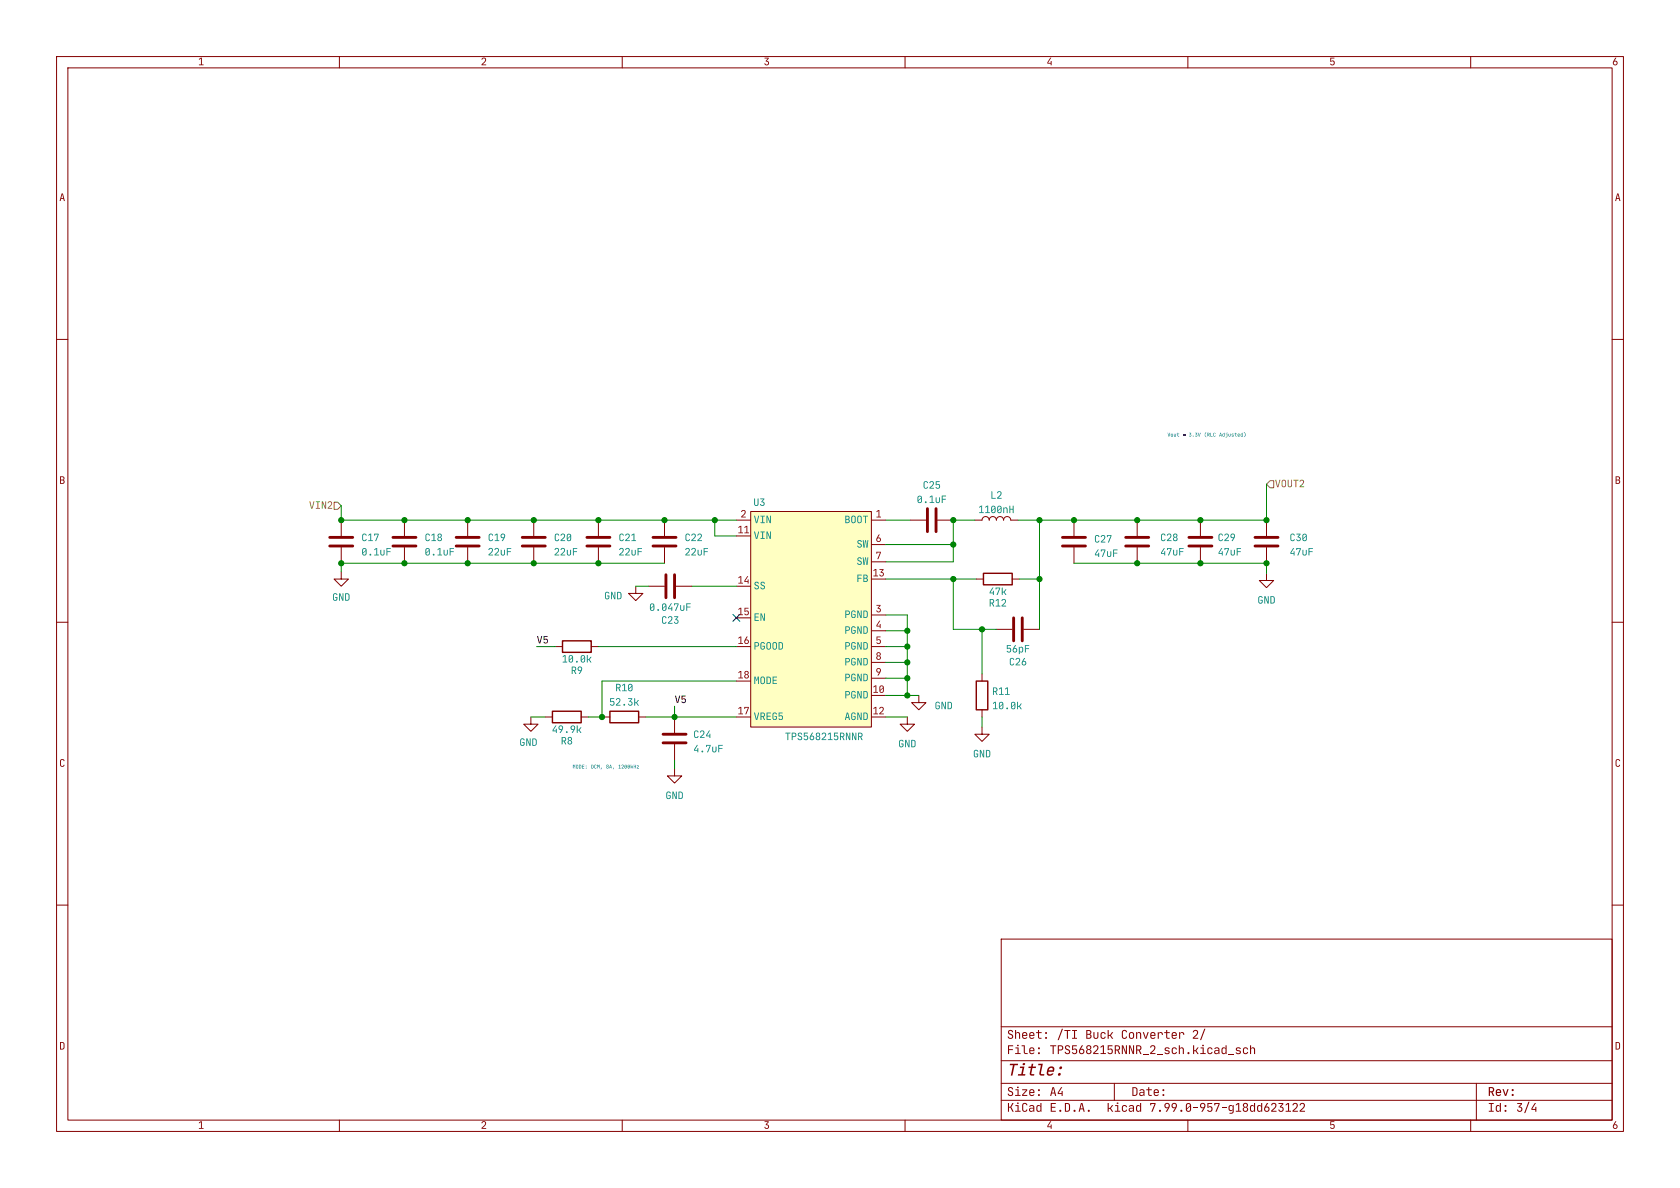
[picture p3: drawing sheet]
<svg xmlns="http://www.w3.org/2000/svg" width="297mm" height="210mm" viewBox="0 0 297 210" stroke-linecap="round" stroke-linejoin="round" font-family="sans-serif">
<path d="M10 10h277v190h-277zM12 12h273v186h-273zM60 10v2M110 10v2M160 10v2M210 10v2M260 10v2M177 166h108v32h-108z" fill="none" stroke="#840000" stroke-width=".18"/>
<g fill="#840000">
<path d="M35.2 10.4l.5-.2v1.2h.3v.1h-.8v-.1h.3v-1l-.3 .2z"/>
<path d="M85.2 10.3l.4-.1 .3 .2v.4l-.6 .6h.7v.1h-.9v-.1l.5-.5 .2-.3-.2-.3-.5 .3z"/>
<path d="M135.2 10.2h.7v.2l-.4 .3 .3 .1 .1 .2v.3l-.2 .2h-.4l-.2-.3 .4 .2 .2-.1 .1-.3-.4-.1v-.2l.4-.4h-.6z"/>
<path d="M185.7 10.2h.2l-.6 .9h.4v-.3h.2v.7h-.2v-.2h-.5v-.3z"/>
<path d="M235.2 10.2h.7v.1h-.6v.5l.4-.1 .2 .2v.4l-.2 .2h-.3l-.2-.2h.1l.3 .1 .2-.2-.1-.3h-.5z"/>
<path d="M285.6 10.2h.2l-.4 .6h.4l.2 .4-.2 .3-.3 .1-.3-.2-.1-.3 .5 .3 .2-.2-.1-.3h-.2l-.2 .2h-.2z"/>
</g>
<path d="M60 198v2M110 198v2M160 198v2M210 198v2M260 198v2" fill="none" stroke="#840000" stroke-width=".18"/>
<g fill="#840000">
<path d="M35.2 198.4l.5-.2v1.2h.3v.1h-.8v-.1h.3v-1l-.3 .2z"/>
<path d="M85.2 198.3l.4-.1 .3 .2v.4l-.6 .6h.7v.1h-.9v-.1l.5-.5 .2-.3-.2-.3-.5 .3z"/>
<path d="M135.2 198.2h.7v.2l-.4 .4h.3l.1 .2v.3l-.2 .2h-.4l-.2-.3 .4 .2 .2-.1 .1-.3-.4-.1v-.2l.4-.4-.6 .1z"/>
<path d="M185.7 198.2h.2l-.6 .9h.4v-.3h.2v.7h-.2v-.2h-.5v-.3z"/>
<path d="M235.2 198.2h.7v.2h-.6v.4l.4-.1 .2 .2v.4l-.2 .2h-.3l-.2-.2h.1l.3 .1 .2-.2-.1-.3h-.5z"/>
<path d="M285.6 198.2h.2l-.4 .6h.4l.2 .4-.2 .3-.3 .1-.3-.1-.1-.3 .5 .2 .2-.2-.1-.2-.2-.1-.2 .3-.2-.1z"/>
</g>
<path d="M10 60h2M10 110h2M10 160h2" fill="none" stroke="#840000" stroke-width=".18"/>
<g fill="#840000">
<path d="M10.9 34.2h.2l.4 1.3h-.2l-.1-.3h-.4l-.1 .3h-.2l.2-.5h.5l-.2-.7-.2 .7h-.1z"/>
<path d="M10.6 84.2h.6l.2 .2v.3l-.2 .1 .2 .2v.2l-.2 .3h-.6v-.6h.2v.5h.3l.2-.2-.2-.3h-.5v-.6h.2v.5h.3l.1-.2-.1-.2-.5-.1z"/>
<path d="M10.6 184.2h.5l.3 .2v.8l-.2 .3h-.6v-1.2h.2v1.1h.3l.1-.3v-.7l-.6-.1z"/>
</g>
<path d="M285 60h2M285 110h2M285 160h2" fill="none" stroke="#840000" stroke-width=".18"/>
<g fill="#840000">
<path d="M285.9 34.2h.2l.4 1.3h-.2l-.1-.3h-.4l-.1 .3h-.2l.2-.5h.5l-.2-.7-.2 .7h-.1z"/>
<path d="M285.6 84.2h.6l.2 .2v.3l-.2 .1 .2 .3-.2 .4h-.6v-.6h.2v.5h.3l.2-.2-.2-.3h-.5v-.6h.2v.5h.3l.1-.2-.1-.2-.5-.1z"/>
<path d="M285.6 184.2h.5l.3 .2v.8l-.2 .3h-.6v-1.2h.2v1.1h.3l.1-.2v-.7l-.6-.2z"/>
<path d="M200.2 192.2h.6l.3 .3v.9l-.3 .3h-.6v-1.3h.2v1.2l.4-.1 .1-.2v-.8l-.7-.1z"/>
<path d="M201.5 192.7l.4-.2 .4 .2v1h-.1v-.2l-.3 .2-.4-.1-.1-.2 .4 .2 .3-.3v-.1h-.3l-.4 .2 .2-.3 .5-.1-.1-.3-.6 .1z"/>
<path d="M203 192.2h.2v.4h.4v.1h-.4v.8l.4 .1v.1l-.5-.1-.1-.9h-.4v-.1h.4z"/>
<path d="M204.1 192.7l.4-.2 .3 .2 .1 .5h-.8l.2 .4 .6-.1-.2 .2h-.4l-.3-.1-.1-.6h.8l-.1-.2-.2-.1-.2 .1-.1 .2h-.2z"/>
<circle cx="205.7" cy="193.6" r=".18"/>
<circle cx="205.7" cy="192.7" r=".18"/>
</g>
<path d="M177 194.5h108" fill="none" stroke="#840000" stroke-width=".18"/>
<g fill="#840000">
<path d="M185.8 195h.9v.2h-.8v.5h.7v.1h-.7v.6h.8v.1h-.9z"/>
<path d="M188.3 195h.6l.2 .3 .1 .9-.3 .3h-.6v-1.3h.1v1.2l.4-.1 .2-.2-.1-.8-.6-.1z"/>
<path d="M191.1 195h.3l.4 1.5h-.2l-.1-.4h-.5l-.1 .4h-.2l.1-.6h.6l-.2-.8-.2 .8h-.2z"/>
<path d="M195.8 195h.2v.8h.2l.4-.4h.2l-.4 .5 .4 .6h-.2l-.4-.5h-.2v.5h-.2z"/>
<path d="M201 195.4l.3-.1 .3 .3v-.6h.1v1.5h-.1v-.2l-.3 .2-.4-.1-.1-.3h.2l.1 .2 .2 .1 .2-.1 .1-.2-.1-.5-.2-.1-.3 .1v.5h-.2z"/>
<path d="M203.3 195h1l-.5 1.5h-.3l.6-1.3h-.6v.2h-.2z"/>
<path d="M206 195.1l.5-.1 .3 .3-.1 .4-.4 .8h-.2l.4-.7-.4 .1-.3-.5h.2l.1 .3 .3 .1 .2-.2v-.2l-.3-.3-.3 .3h-.2z"/>
<path d="M207.2 195.1l.5-.1 .4 .3-.1 .4-.4 .8h-.3l.5-.7-.5 .1-.2-.5h.2l.1 .3 .2 .1 .2-.2 .1-.3-.4-.2-.2 .3h-.2z"/>
<path d="M209.8 195.1l.4-.1 .3 .3 .1 .9-.3 .3h-.4l-.2-.2-.1-.2h.2l.1 .2 .3 .1 .2-.3v-.5l-.6 .5h-.2v-.1h.2l.6-.6-.2-.2h-.3l-.1 .8h-.2z"/>
<path d="M210.9 195.7h.9v.2h-.9z"/>
<path d="M212.3 195.1l.5-.1 .3 .3v.4l-.5 .8h-.2l.4-.7-.4 .1-.3-.5h.2l.1 .3 .3 .1 .2-.2v-.3l-.3-.2-.3 .3h-.2z"/>
<path d="M213.5 195h.8v.2h-.7v.5l.4-.2 .3 .3v.5l-.2 .2h-.4l-.3-.2v-.1h.2l.4 .2 .2-.3-.2-.4-.6 .1z"/>
<path d="M214.7 195h.9l-.5 1.5h-.2l.5-1.3h-.5v.2h-.2z"/>
<path d="M216 195.7h.8v.2h-.8z"/>
<path d="M217.3 195.4l.4-.1 .2 .3v-.2h.2v1.1l-.2 .3-.5 .1v-.2l.5-.1v-.4l-.2 .2h-.2l-.3-.4 .5 .2 .2-.1v-.3l-.1-.2-.2-.1-.2 .2v.3h-.2z"/>
<path d="M218.5 195.2l.3-.2h.3v1.4h.3v.1h-.9v-.1h.4v-1.2l-.4 .2z"/>
<path d="M219.8 195.1l.5-.1 .3 .2v.3l-.2 .2 .2 .2 .1 .3-.3 .3h-.4l-.3-.2v-.2h.2l.1 .2 .2 .1 .3-.3-.1-.2-.2-.1-.2 .1-.1 .2h-.2l.3-.4-.3-.3h.2l.2 .3 .3-.3v-.2l-.2-.1-.2 .1-.1 .2h-.2z"/>
<path d="M221.1 195.4l.4-.1 .2 .3v-.6h.2v1.5h-.2v-.2l-.3 .2-.3-.1-.1-.3h.2v.2l.2 .1 .3-.3v-.5l-.3-.1-.2 .1v.5h-.2z"/>
<path d="M222.4 195.4l.3-.1 .3 .3v-.6h.1v1.5h-.1v-.2l-.3 .2-.4-.1-.1-.3h.2l.1 .2 .2 .1 .3-.3-.1-.5-.2-.1-.3 .1v.5h-.2z"/>
<path d="M224 195h.2l-.5 .7 .5-.1 .2 .5-.1 .3-.4 .2-.3-.2-.1-.3h.2l.1 .2 .2 .1 .2-.2v-.4h-.3l-.2 .3h-.2z"/>
<path d="M224.8 195.1l.5-.1 .3 .2v.5l-.7 .7h.8v.1h-1v-.2l.6-.5 .2-.4-.1-.2-.2-.1-.2 .1-.1 .2h-.2z"/>
<path d="M226 195h.9v.2l-.5 .4 .4 .1 .1 .2v.4l-.2 .2h-.5l-.2-.4h.2l.2 .3 .3-.1v-.4l-.4-.1v-.2l.4-.5-.7 .1z"/>
<path d="M227.3 195.2l.4-.2h.2v1.4h.3v.1h-.9v-.1h.4v-1.2l-.4 .2z"/>
<path d="M228.6 195.1l.4-.1 .4 .2v.5l-.7 .7h.8v.1h-1v-.2l.6-.5 .1-.4v-.2l-.2-.1-.2 .1-.1 .2h-.2z"/>
<path d="M229.9 195.1l.4-.1 .3 .2v.5l-.6 .7h.7v.1h-.9v-.2l.5-.5 .2-.4-.1-.2-.1-.1-.3 .1-.1 .2h-.1z"/>
<circle cx="187.5" cy="196.4" r=".19"/>
<circle cx="190" cy="196.4" r=".19"/>
<circle cx="192.5" cy="196.4" r=".19"/>
<circle cx="197.6" cy="195" r=".15"/>
<circle cx="205.1" cy="196.4" r=".19"/>
<circle cx="208.9" cy="196.4" r=".19"/>
</g>
<path d="M177 191.5h108" fill="none" stroke="#840000" stroke-width=".18"/>
<g fill="#840000">
<path d="M263.2 192.2h.6l.3 .2v.4l-.2 .3 .3 .6h-.3l-.3-.6h-.2v.6h-.2v-1.3h.2v.5h.4l.1-.2-.1-.3h-.6z"/>
<path d="M186.1 192.2h.2l.4 1.5h-.2l-.1-.4h-.4l-.2 .4h-.2l.2-.6h.6l-.2-.8-.2 .8h-.2z"/>
<path d="M187.6 192.2h.2l-.6 1h.5v-.3h.2v.8h-.2v-.3h-.7v-.3z"/>
<path d="M263.2 195h.9v.2h-.4v1.2h.4v.1h-.9v-.1h.3v-1.2h-.3z"/>
<path d="M264.6 195.4l.3-.1 .3 .3v-.6h.1v1.5h-.1v-.2l-.3 .2-.4-.1-.1-.3h.2l.3 .3 .3-.3-.1-.4-.2-.2-.3 .1v.5h-.2z"/>
<path d="M268.2 195h.9v.2l-.5 .4 .4 .1 .1 .2v.4l-.2 .2h-.5l-.2-.4h.2l.2 .3 .3-.1v-.4l-.4-.1v-.2l.4-.5-.7 .1z"/>
<path d="M270.2 194.8h.2l-.7 2h-.2z"/>
<path d="M271.3 195h.2l-.6 1h.5v-.3h.2v.8h-.2v-.3h-.7v-.3z"/>
<circle cx="179.9" cy="192.2" r=".15"/>
<circle cx="183.7" cy="193.6" r=".18"/>
<circle cx="183.7" cy="192.7" r=".18"/>
<circle cx="266.2" cy="196.4" r=".18"/>
<circle cx="266.2" cy="195.5" r=".18"/>
</g>
<path d="M177 187.5h108" fill="none" stroke="#840000" stroke-width=".18"/>
<g fill="#840000">
<path d="M178.6 188h1.4l-.1 .3h-.5l-.4 1.8h-.3l.4-1.8h-.6z"/>
<path d="M180.3 188.5h.8l-.3 1.4h.5l-.1 .2h-1.3l.1-.2h.5l.3-1.1h-.5z"/>
<path d="M181.9 188.5h.4l.1-.5h.3l-.1 .5h.6l-.1 .3h-.6l-.2 1 .6 .1-.1 .2h-.5l-.2-.1 .1-1.2h-.4z"/>
<path d="M183.6 188h.8l-.4 1.7 .1 .2h.5v.2h-.6l-.2-.2 .2-1.6h-.5z"/>
<path d="M185.4 188.7l.6-.2 .4 .3-.1 .7h-.9l-.1 .3 .2 .1 .8-.1-.5 .3h-.4l-.3-.2v-.7h1v-.3l-.3-.1-.3 .1-.1 .3h-.3z"/>
<path d="M178.2 184.8h.9v.2h-.7v.5h.7v.1h-.7v.7h-.2z"/>
<path d="M179.5 185.2h.6v1h.3v.1h-.9v-.1h.4v-.9h-.4z"/>
<path d="M180.6 184.8h.6v1.2l.5 .2v.1l-.6-.1-.1-1.2h-.4z"/>
<path d="M182.1 185.3l.4-.2 .3 .2 .1 .5h-.8l.2 .4 .6-.1-.2 .2h-.4l-.3-.1-.1-.6h.8l-.1-.2-.2-.1-.2 .1-.1 .2h-.2z"/>
<path d="M219.9 185.3l.4-.2 .3 .2 .1 .2-.5-.2-.3 .2 .1 .6 .3 .1 .2-.2h.2l-.3 .3h-.3l-.3-.2-.1-.5z"/>
<path d="M221 184.8h.2v.6l.3-.3 .3 .2 .1 1h-.2v-.8l-.3-.2-.2 .2v.8h-.2z"/>
<circle cx="181" cy="188.1" r=".21"/>
<circle cx="187.3" cy="189.9" r=".25"/>
<circle cx="187.5" cy="188.7" r=".25"/>
<circle cx="183.7" cy="186.2" r=".18"/>
<circle cx="183.7" cy="185.3" r=".18"/>
</g>
<path d="M177 181.5h108" fill="none" stroke="#840000" stroke-width=".18"/>
<g fill="#840000">
<path d="M187.7 181.9h.2l-.7 2h-.2z"/>
<path d="M188.2 182.1h1v.2h-.4v1.3h-.2v-1.3h-.4z"/>
<path d="M189.5 182.1h.9v.2h-.3v1.2h.3v.1h-.9v-.1h.4v-1.2h-.4z"/>
<path d="M192 182.1h.7l.2 .2v.3l-.2 .2 .2 .2 .1 .3-.3 .3h-.7v-.7h.2v.6l.4-.1 .2-.2-.2-.3h-.6v-.6h.2v.5l.4-.1 .1-.2-.1-.2h-.6z"/>
<path d="M193.3 182.5h.2v.8l.2 .2 .3-.2v-.8h.2v.8l-.2 .3h-.4l-.2-.1z"/>
<path d="M194.7 182.6l.4-.2 .3 .2 .1 .2-.5-.2-.3 .2 .2 .6 .2 .1 .2-.2h.2l-.2 .3h-.4l-.3-.1v-.6z"/>
<path d="M195.8 182.1h.2v.8h.2l.4-.4h.2l-.4 .5 .4 .6h-.2l-.4-.5h-.2v.5h-.2z"/>
<path d="M207.2 182.6l.4-.2 .4 .2 .1 .5h-.8l.2 .4 .5-.1-.1 .2h-.4l-.3-.1-.1-.6h.8l-.1-.2-.2-.1-.2 .1-.1 .2h-.2z"/>
<path d="M208.5 182.5h.1l.1 .2 .1-.2h.3l.3 .3v.1h-.2l-.2-.3-.3 .1-.1 .9h-.1z"/>
<path d="M212.9 181.9h.2l-.8 2h-.2z"/>
<circle cx="184.9" cy="183.5" r=".18"/>
<circle cx="184.9" cy="182.6" r=".18"/>
</g>
<path d="M82.7 91.9v2.8M82.7 96.8v2.8M197 191.5v3M261 191.5v6.5" fill="none" stroke="#840000" stroke-width=".18"/>
<path d="M80.6 96.5h4.1M80.6 95h4.1" fill="none" stroke="#840000" stroke-width=".51"/>
<g fill="#008484">
<path d="M86.5 97l.3-.1 .3 .1v.5l-.6 .5h.7v.2h-.8v-.2l.4-.4 .2-.3-.2-.3-.5 .2z"/>
<path d="M87.5 97l.4-.1 .3 .1-.1 .5-.5 .5h.6v.2h-.8v-.2l.5-.4 .1-.3-.2-.3-.4 .2z"/>
<path d="M88.5 97.2h.2v.7l.2 .2 .2-.2v-.7h.2v.7l-.2 .3h-.3l-.2-.1z"/>
<path d="M89.6 96.9h.8v.1h-.6v.5h.5v.1h-.5v.6h-.2z"/>
</g>
<path d="M164 89.9v4.1M165.5 89.9v4.1" fill="none" stroke="#840000" stroke-width=".51"/>
<path d="M160.9 91.9h2.8M165.7 91.9h2.8" fill="none" stroke="#840000" stroke-width=".18"/>
<g fill="#008484">
<path d="M164.4 87.8l.5-.2v1.2h.3v.1h-.9v-.1h.4v-1l-.3 .2z"/>
<path d="M166.5 87.6h.8v.2h-.7v.4h.6v.1h-.6v.6h-.1z"/>
</g>
<path d="M199 96.5h4.1M199 95h4.1" fill="none" stroke="#840000" stroke-width=".51"/>
<path d="M201 91.9v2.8M201 96.8v2.8" fill="none" stroke="#840000" stroke-width=".18"/>
<g fill="#008484">
<path d="M205.8 96.9h.1l-.5 .9h.4v-.3h.2v.7h-.2v-.3h-.5v-.2z"/>
<path d="M206.3 96.9h.8l-.4 1.3h-.2l.5-1.2h-.5v.2h-.2z"/>
<path d="M207.4 97.2h.2v.7l.2 .2 .2-.2v-.7h.1v.7l-.1 .3h-.3l-.2-.1z"/>
<path d="M208.5 96.9h.7v.1h-.6v.5h.6v.1h-.6v.6h-.1z"/>
</g>
<path d="M189.9 91.9v2.8M189.9 96.8v2.8M160.4 126.7v1.3h1.3l-1.3 1.3-1.3-1.3h1.3M162.4 122.9v1.3h1.3l-1.3 1.3-1.2-1.3h1.2M173.6 128.5v1.3h1.3l-1.3 1.3-1.3-1.3h1.3" fill="none" stroke="#840000" stroke-width=".18"/>
<path d="M187.8 96.5h4.1M187.8 95h4.1" fill="none" stroke="#840000" stroke-width=".51"/>
<g fill="#008484">
<path d="M194.1 97.1h.2l-.6 .9h.5v-.3h.1v.7h-.1v-.2h-.6v-.3z"/>
<path d="M194.6 97.1h.8l-.4 1.3h-.2l.5-1.1h-.5v.2h-.2z"/>
<path d="M195.7 97.5h.2v.7l.2 .1 .2-.1v-.7h.2v.7l-.2 .2-.3 .1-.2-.2z"/>
<path d="M196.8 97.1h.8v.2h-.7v.4h.6v.2h-.6v.5h-.1z"/>
</g>
<path d="M173.9 101.3h5v2.1h-5z" fill="none" stroke="#840000" stroke-width=".25"/>
<path d="M172.6 102.4h1.3M178.9 102.4h1.3" fill="none" stroke="#840000" stroke-width=".18"/>
<g fill="#008484">
<path d="M175 105.9h.5l.2 .2v.3l-.2 .3 .3 .5h-.2l-.3-.5h-.2v.5h-.1v-1.2h.1v.5h.4l.1-.2-.1-.2-.5-.1z"/>
<path d="M176 106.1l.5-.2v1.2h.3v.1h-.8v-.1h.4v-1.1l-.4 .3z"/>
<path d="M177.2 106l.3-.1 .3 .1v.5l-.6 .6h.7v.1h-.8v-.2l.5-.4 .1-.3-.2-.3-.4 .2z"/>
<path d="M175.5 103.9h.1l-.5 .9h.4v-.4h.2v.8h-.2v-.3h-.5v-.2z"/>
<path d="M176 103.9h.8l-.4 1.3h-.2l.5-1.2h-.5v.2h-.2z"/>
<path d="M177.1 103.9h.2v.7h.2l.3-.4h.1l-.3 .5 .3 .5h-.1l-.3-.5h-.2v.5h-.2z"/>
</g>
<path d="M179.2 109.2v4.1M180.7 109.2v4.1" fill="none" stroke="#840000" stroke-width=".51"/>
<path d="M176.1 111.3h2.8M181 111.3h2.8" fill="none" stroke="#840000" stroke-width=".18"/>
<g fill="#008484">
<path d="M178 114h.7v.2h-.5v.4l.3-.1 .2 .2v.4l-.1 .2h-.4l-.2-.2h.1l.3 .1 .2-.2-.1-.3h-.5z"/>
<path d="M179.4 114h.2l-.4 .6h.4l.2 .4-.1 .3-.3 .1-.3-.2-.1-.3 .5 .3 .2-.2-.1-.2-.2-.1-.2 .2h-.2z"/>
<path d="M180.1 114.3h.2v.2l.1-.2h.3l.2 .3-.1 .7h-.3l-.2-.1v.4h-.2v-.6l.5 .2 .1-.5-.1-.2h-.2l-.1 .5h-.2z"/>
<path d="M181.2 114h.8v.2h-.6v.4h.5v.1h-.5v.6h-.2z"/>
</g>
<path d="M172.6 120.4h2v5.1h-2z" fill="none" stroke="#840000" stroke-width=".25"/>
<path d="M173.6 119.1v1.3M173.6 125.5v1.2" fill="none" stroke="#840000" stroke-width=".18"/>
<g fill="#008484">
<path d="M175.5 121.5h.6l.2 .2v.3l-.2 .3 .3 .5h-.2l-.3-.5h-.2v.5h-.2v-1.1h.2v.4h.4l.1-.2-.1-.2h-.6z"/>
<path d="M176.6 121.7l.5-.2v1.2h.3v.1h-.8v-.1h.4v-1l-.4 .2z"/>
<path d="M177.7 121.7l.5-.2v1.2h.3v.1h-.8v-.1h.3v-1l-.3 .2z"/>
<path d="M175.6 124.3l.5-.2v1.1h.3v.2h-.9v-.2h.4v-1l-.3 .2z"/>
<path d="M179.8 124.1h.2v.7h.2l.3-.4h.1l-.3 .5 .4 .5h-.2l-.3-.5h-.2v.5h-.2z"/>
</g>
<path d="M97.7 125.7h5v2.1h-5z" fill="none" stroke="#840000" stroke-width=".25"/>
<path d="M96.4 126.7h1.3M102.7 126.7h1.3" fill="none" stroke="#840000" stroke-width=".18"/>
<g fill="#008484">
<path d="M99.3 130.3h.5l.2 .1 .1 .4-.3 .2 .3 .6h-.2l-.2-.5h-.2v.5h-.2v-1.2h.2v.5h.3l.1-.2-.1-.2-.5-.1z"/>
<path d="M100.5 130.4l.3-.1 .3 .2v.3l-.2 .1 .2 .2v.2l-.2 .3h-.3l-.2-.2-.1-.2h.2l.1 .2 .2 .1 .2-.3-.2-.2-.5 .2 .3-.3-.2-.3h.1l.2 .3 .3-.2-.2-.3-.4 .2z"/>
<path d="M98.2 128.2h.2l-.5 .9h.4v-.3h.1v.8h-.1v-.3h-.6v-.3z"/>
<path d="M98.8 128.3l.5-.1 .2 .3v.4l-.4 .7h-.2l.4-.7-.4 .1-.2-.4 .5 .3 .2-.1v-.2l-.3-.2-.2 .2h-.2z"/>
<path d="M101 128.3l.4-.1 .3 .3-.1 .4-.3 .7h-.2l.4-.7-.4 .1-.2-.4 .4 .3 .2-.1v-.2l-.3-.2-.2 .2h-.1z"/>
<path d="M102 128.2h.1v.8h.2l.3-.4h.2l-.3 .4 .3 .6h-.2l-.3-.5h-.2v.5h-.1z"/>
<circle cx="100.2" cy="129.4" r=".16"/>
</g>
<path d="M99.4 113.3h5.1v2h-5.1z" fill="none" stroke="#840000" stroke-width=".25"/>
<path d="M98.2 114.3h1.2M104.5 114.3h1.3" fill="none" stroke="#840000" stroke-width=".18"/>
<g fill="#008484">
<path d="M101.1 117.8h.5l.2 .2 .1 .4-.3 .2 .3 .5h-.2l-.2-.5h-.3v.5h-.1v-1.1h.1v.5l.4-.1 .1-.2-.1-.2h-.5z"/>
<path d="M102.2 117.9l.4-.1 .3 .3v.4l-.4 .6h-.2l.4-.6-.4 .1-.2-.4 .5 .3 .1-.1 .1-.2-.3-.2-.2 .2h-.2z"/>
<path d="M99.5 116l.5-.2v1.2h.3v.1h-.8v-.1h.3v-1l-.3 .2z"/>
<path d="M103.7 115.8h.2v.7h.2l.3-.4h.2l-.4 .5 .4 .5h-.2l-.3-.4h-.2v.4h-.2z"/>
</g>
<path d="M212.2 91.9v2.8M212.2 96.8v2.8M93.9 126.7v1.3h1.2l-1.2 1.3-1.3-1.3h1.3" fill="none" stroke="#840000" stroke-width=".18"/>
<path d="M210.2 96.5h4M210.2 95h4" fill="none" stroke="#840000" stroke-width=".51"/>
<g fill="#008484">
<path d="M215.9 96.9h.2l-.5 .9h.4v-.3h.2v.7h-.2v-.3h-.6v-.2z"/>
<path d="M216.5 96.9h.8l-.5 1.3h-.2l.5-1.2h-.5v.2h-.1z"/>
<path d="M217.6 97.2h.1v.7l.2 .2 .2-.2v-.7h.2v.7l-.1 .3h-.4l-.2-.1z"/>
<path d="M218.6 96.9h.8v.1h-.6v.5h.6v.1h-.6v.6h-.2z"/>
</g>
<path d="M223.9 91.9v2.8M223.9 96.8v2.8M223.9 101.3v1.3h1.3l-1.3 1.3-1.3-1.3h1.3" fill="none" stroke="#840000" stroke-width=".18"/>
<path d="M221.9 96.5h4M221.9 95h4" fill="none" stroke="#840000" stroke-width=".51"/>
<g fill="#008484">
<path d="M228.6 96.9h.2l-.5 .9h.4v-.3h.2v.7h-.2v-.3h-.6v-.2z"/>
<path d="M229.2 96.9h.8l-.5 1.3h-.2l.5-1.2h-.5v.2h-.1z"/>
<path d="M230.3 97.2h.1v.7l.2 .2 .2-.2v-.7h.2v.7l-.1 .3h-.4l-.2-.1z"/>
<path d="M231.3 96.9h.8v.1h-.6v.5h.6v.1h-.6v.6h-.2z"/>
</g>
<path d="M58.3 96.5h4.1M58.3 95h4.1" fill="none" stroke="#840000" stroke-width=".51"/>
<path d="M60.3 91.9v2.8M60.3 96.8v2.8" fill="none" stroke="#840000" stroke-width=".18"/>
<g fill="#008484">
<path d="M66.2 97.1l.5-.2v1.1h.3v.2h-.8v-.2h.3v-1l-.3 .3z"/>
<path d="M68.3 96.9h.8v.1h-.6v.5h.5v.1h-.5v.6h-.2z"/>
</g>
<path d="M94.4 91.9v2.8M94.4 96.8v2.8M60.3 101.1v1.3h1.3l-1.3 1.2-1.2-1.2h1.2" fill="none" stroke="#840000" stroke-width=".18"/>
<path d="M92.3 96.5h4.1M92.3 95h4.1" fill="none" stroke="#840000" stroke-width=".51"/>
<g fill="#008484">
<path d="M98.1 97l.4-.1 .3 .1v.5l-.6 .5h.6v.2h-.8v-.2l.5-.4 .2-.3-.2-.3-.5 .2z"/>
<path d="M99.2 97l.4-.1 .2 .1v.5l-.5 .5h.6v.2h-.8v-.2l.5-.4 .1-.3-.2-.3-.4 .2z"/>
<path d="M100.2 97.2h.2v.7l.2 .2 .2-.2v-.7h.2v.7l-.2 .3h-.3l-.2-.1z"/>
<path d="M101.3 96.9h.8v.1h-.7v.5h.6v.1h-.6v.6h-.1z"/>
</g>
<path d="M172.3 91.9h1.3a.64 .64 0 0 1 .6-.6 .64 .64 0 0 1 .7 .6 .64 .64 0 0 1 .6-.6 .64 .64 0 0 1 .6 .6 .64 .64 0 0 1 .7-.6 .64 .64 0 0 1 .6 .6 .64 .64 0 0 1 .7-.6 .64 .64 0 0 1 .6 .6h1.3" fill="none" stroke="#840000" stroke-width=".18"/>
<g fill="#008484">
<path d="M175.3 86.8h.1v1.2h.6v.2h-.7z"/>
<path d="M176.4 86.9l.3-.1 .3 .2v.5l-.6 .5h.7v.2h-.8v-.2l.5-.5 .1-.3-.2-.2-.4 .2z"/>
<path d="M173.1 89.6l.5-.2v1.2h.3v.1h-.8v-.1h.4v-1.1l-.4 .3z"/>
<path d="M174.2 89.6l.5-.2v1.2h.3v.1h-.8v-.1h.3v-1.1l-.3 .3z"/>
<path d="M175.3 89.5l.4-.1 .3 .2v.8l-.2 .3h-.3l-.2-.2-.1-.1h.2l.1 .1 .2 .1 .2-.2v-.5l-.5 .5h-.2v-.2h.2l.4-.4-.1-.2h-.2l-.1 .6h-.2z"/>
<path d="M176.4 89.5l.4-.1 .3 .2v.8l-.2 .3h-.4l-.2-.2v-.1h.2v.1l.3 .1 .1-.2v-.5l-.4 .5h-.2v-.2h.2l.4-.4-.1-.2h-.3v.6h-.2z"/>
<path d="M177.4 89.7h.1v.2l.2-.2 .4 .1v.9h-.1v-.7l-.2-.2-.3 .2v.7h-.1z"/>
<path d="M178.4 89.4h.2v.5h.4v-.5h.2v1.3h-.2v-.6h-.4v.6h-.2z"/>
</g>
<path d="M132.7 90.4h21.4v38.1h-21.4z" fill="#ffffc2" stroke="#ffffc2" stroke-width=".18"/>
<path d="M130.2 94.7h2.5M132.7 90.4h21.4v38.1h-21.4zM154.1 91.9h2.5" fill="none" stroke="#840000" stroke-width=".18"/>
<g fill="#008484">
<path d="M133.3 94h.2l.3 1.2 .2-1.2h.2l-.3 1.3h-.3z"/>
<path d="M134.5 94h.7v.1h-.3v1h.3v.2h-.7v-.2h.2v-1h-.2z"/>
<path d="M135.5 94h.2l.4 1.1v-1.1h.2v1.3h-.2l-.4-1.2v1.2h-.2z"/>
<path d="M151.6 101.6h.7v.1h-.6v.5h.6v.1h-.6v.6h-.1z"/>
<path d="M152.6 101.6h.5l.3 .2v.3l-.2 .1 .2 .3-.2 .3-.6 .1v-.6h.2v.4h.3l.2-.2-.2-.2h-.5v-.6h.2v.4h.3l.1-.2-.1-.2h-.5z"/>
<path d="M133.4 108.4h.8v.2h-.6v.4h.5v.2h-.5v.4h.6v.1h-.8z"/>
<path d="M134.4 108.4h.2l.5 1.1v-1.1h.1v1.3h-.2l-.4-1.1v1.1h-.2z"/>
</g>
<path d="M130.2 91.9h2.5" fill="none" stroke="#840000" stroke-width=".18"/>
<g fill="#008484">
<path d="M133.3 91.2h.2l.3 1.2 .2-1.2h.2l-.3 1.3h-.3z"/>
<path d="M134.5 91.2h.7v.1h-.3v1h.3v.2h-.7v-.2h.2v-1h-.2z"/>
<path d="M135.5 91.2h.2l.4 1.1v-1.1h.2v1.3h-.2l-.4-1.1v1.1h-.2z"/>
</g>
<path d="M154.1 96.3h2.5M154.1 99.3h2.5M154.1 108.7h2.5M154.1 111.5h2.5M154.1 114.3h2.5M154.1 117.1h2.5M154.1 119.9h2.5" fill="none" stroke="#840000" stroke-width=".18"/>
<g fill="#008484">
<path d="M133.3 88.1h.2v1l.2 .2 .2-.1v-1.1h.2v1l-.2 .3h-.3l-.2-.2z"/>
<path d="M134.4 88.1h.7v.2l-.3 .4 .4 .2-.1 .3-.1 .2h-.4l-.2-.3 .3 .2 .3-.1v-.3l-.4-.1v-.2l.4-.3h-.6z"/>
</g>
<path d="M69.5 96.5h4M69.5 95h4" fill="none" stroke="#840000" stroke-width=".51"/>
<path d="M71.5 91.9v2.8M71.5 96.8v2.8" fill="none" stroke="#840000" stroke-width=".18"/>
<g fill="#008484">
<path d="M77.4 97.1l.5-.2v1.1h.3v.2h-.9v-.2h.4v-1l-.3 .3z"/>
<path d="M79.5 96.9h.8v.1h-.7v.5h.6v.1h-.5v.6h-.2z"/>
</g>
<path d="M117.7 101.6v4.1M119.3 101.6v4.1" fill="none" stroke="#840000" stroke-width=".51"/>
<path d="M114.7 103.6h2.8M119.5 103.6h2.8" fill="none" stroke="#840000" stroke-width=".18"/>
<g fill="#008484">
<path d="M115 106.8l.4-.1 .3 .2v.8l-.2 .3h-.4l-.2-.2v-.2h.2l.3 .2 .1-.2v-.4l-.4 .4h-.2v-.1h.2l.4-.5-.1-.2-.3 .1v.6h-.2z"/>
<path d="M117.1 106.8l.4-.1 .3 .2v.8l-.2 .3h-.3l-.2-.2-.1-.2h.2l.1 .2h.2l.2-.2v-.4l-.5 .4h-.2v-.1h.2l.5-.5-.2-.2-.2 .1-.1 .6h-.2z"/>
<path d="M118.6 106.7h.2l-.5 .8h.4v-.3h.2v.8h-.2v-.3h-.6v-.2z"/>
<path d="M119.2 106.7h.8l-.5 1.3h-.2l.5-1.2h-.5v.2h-.1z"/>
<path d="M120.3 107h.1v.7l.2 .1 .2-.1v-.7h.2v.7l-.2 .2-.3 .1-.2-.2z"/>
<path d="M121.3 106.7h.8v.1h-.6v.4h.5v.2h-.5v.6h-.2z"/>
<circle cx="116.4" cy="107.8" r=".16"/>
</g>
<path d="M115.4 96.5h4.1M115.4 95h4.1" fill="none" stroke="#840000" stroke-width=".51"/>
<path d="M117.5 91.9v2.8M117.5 96.8v2.8" fill="none" stroke="#840000" stroke-width=".18"/>
<g fill="#008484">
<path d="M121.2 97l.4-.1 .3 .1v.5l-.6 .5h.7v.2h-.8v-.2l.4-.4 .2-.3-.2-.3-.5 .2z"/>
<path d="M122.3 97l.4-.1 .3 .1-.1 .5-.5 .5h.6v.2h-.8v-.2l.5-.4 .1-.3-.2-.3-.4 .2z"/>
<path d="M123.3 97.2h.2v.7l.2 .2 .2-.2v-.7h.2v.7l-.2 .3h-.3l-.2-.1z"/>
<path d="M124.4 96.9h.8v.1h-.6v.5h.5v.1h-.5v.6h-.2z"/>
</g>
<path d="M106.6 126.7h1.2M112.9 126.7h1.3M119.3 135.9v1.3h1.2l-1.2 1.2-1.3-1.2h1.3" fill="none" stroke="#840000" stroke-width=".18"/>
<path d="M107.8 125.7h5.1v2.1h-5.1z" fill="none" stroke="#840000" stroke-width=".25"/>
<g fill="#008484">
<path d="M108.9 120.9h.5l.3 .1v.4l-.2 .2 .2 .6h-.1l-.3-.5h-.2v.5h-.2v-1.2h.2v.5h.3l.2-.2-.1-.2-.6-.1z"/>
<path d="M110 121.1l.5-.2v1.1h.3v.2h-.8v-.2h.3l.1-1-.4 .3z"/>
<path d="M111.1 121l.4-.1 .3 .2v.8l-.2 .3h-.3l-.2-.2-.1-.1h.2l.1 .1 .2 .1 .2-.2v-.5l-.5 .5h-.2v-.2h.2l.5-.5-.2-.1h-.2l-.1 .6h-.2z"/>
<path d="M107.9 123.4h.7v.2h-.6v.4l.3-.1 .3 .2v.4l-.2 .2h-.3l-.2-.2h.1l.3 .1 .2-.2-.2-.3h-.4z"/>
<path d="M109 123.5l.3-.1 .3 .2v.4l-.5 .6h.6v.1h-.8v-.1l.5-.5 .1-.3-.2-.3-.4 .3z"/>
<path d="M111.1 123.4h.7v.2l-.4 .4 .4 .2v.3l-.2 .2h-.4l-.2-.3 .4 .2 .2-.1v-.3l-.3-.1v-.2l.3-.3h-.5z"/>
<path d="M112.1 123.4h.2v.8h.2l.3-.5h.2l-.4 .5 .4 .5h-.2l-.3-.4h-.2v.4h-.2z"/>
<circle cx="110.4" cy="124.6" r=".16"/>
</g>
<path d="M117.2 131.3h4.1M117.2 129.8h4.1" fill="none" stroke="#840000" stroke-width=".51"/>
<path d="M119.3 126.7v2.8M119.3 131.6v2.8" fill="none" stroke="#840000" stroke-width=".18"/>
<g fill="#008484">
<path d="M123.2 131.7h.2l-.5 .9h.4v-.3h.1v.7h-.1v-.3h-.6v-.2z"/>
<path d="M124.8 131.7h.8l-.4 1.3h-.2l.5-1.2h-.5v.2h-.2z"/>
<path d="M125.9 132h.2v.7l.2 .2 .2-.2v-.7h.2v.7l-.2 .3h-.3l-.2-.1z"/>
<path d="M127 131.7h.8v.1h-.7v.5h.6v.1h-.6v.6h-.1z"/>
<circle cx="124.2" cy="132.8" r=".16"/>
</g>
<path d="M105.8 91.9v2.8M105.8 96.8v2.8M112.4 103.6v1.3h1.3l-1.3 1.3-1.3-1.3h1.3" fill="none" stroke="#840000" stroke-width=".18"/>
<path d="M103.8 96.5h4M103.8 95h4" fill="none" stroke="#840000" stroke-width=".51"/>
<g fill="#008484">
<path d="M109.6 97l.3-.1 .3 .1v.5l-.6 .5h.7v.2h-.8v-.2l.5-.4 .1-.3-.2-.3-.4 .2z"/>
<path d="M110.6 97l.4-.1 .3 .1v.5l-.6 .5h.6v.2h-.8v-.2l.5-.4 .2-.3-.2-.3-.5 .2z"/>
<path d="M111.6 97.2h.2v.7l.2 .2 .2-.2v-.7h.2v.7l-.2 .3h-.3l-.2-.1z"/>
<path d="M112.7 96.9h.8v.1h-.6v.5h.5v.1h-.5v.6h-.2z"/>
</g>
<path d="M224.5 85h.7v1.2h-.7l-.6-.6z" fill="none" stroke="#848400" stroke-width=".18"/>
<g fill="#848400">
<path d="M54.7 88.6h.2l.2 1.2 .3-1.2h.2l-.4 1.3h-.2z"/>
<path d="M55.8 88.6h.8v.2h-.3v1h.3v.1h-.8v-.1h.3v-1h-.3z"/>
<path d="M56.9 88.6h.2l.4 1.1v-1.1h.2v1.3h-.3l-.4-1.1v1.1h-.1z"/>
<path d="M58 88.7l.4-.1 .3 .2-.1 .4-.5 .6h.6v.1h-.8v-.1l.5-.5 .1-.3-.2-.3-.4 .3z"/>
</g>
<path d="M59.1 88.8h.6l.6 .6-.6 .6h-.6z" fill="none" stroke="#848400" stroke-width=".18"/>
<g fill="#0000c2">
<path d="M219.4 76.7l.2 .1 .1-.3v.7l-.3-.1-.1-.1 .2 .1 .1-.1-.1-.3-.2 .3z"/>
<path d="M219.9 76.4l.3 .4-.1 .3-.2 .2 .2-.4z"/>
</g>
<g fill="none" stroke="#008400" stroke-width=".18">
<path d="M60.3 89.4v2.5h69.9M117.5 99.6h-57.2v1.5M126.4 91.9v2.8h3.8M156.6 91.9h4.3M156.6 96.3h11.9M172.3 91.9h-3.8v7.4h-11.9M183.8 91.9v19.4M189.9 99.6h34v1.7M223.9 85.6v6.3h-43.9M94.9 114.3h3.3M105.8 114.3h24.4M112.4 103.6h2.3"/>
<path d="M122.3 103.6h7.9M156.6 114.3h3.8M156.6 108.7h3.8v14.2M156.6 111.5h3.8M156.6 102.4h16M156.6 117.1h3.8M156.6 119.9h3.8M168.5 102.4v8.9h7.6M173.6 111.3v7.8M180.2 102.4h3.6M93.9 126.7h2.5M104 126.7h2.6"/>
<path d="M114.2 126.7h16M119.3 124.8v1.9M119.3 134.4v1.5M130.2 120.4h-23.8v6.3M156.6 126.7h3.8M156.6 122.9h5.8M173.6 126.7v1.8"/>
</g>
<path d="M129.6 108.6l1.2 1.2M130.8 108.6l-1.2 1.2" fill="none" stroke="#000084" stroke-width=".18"/>
<g fill="#008400" stroke="#008400" stroke-width=".18">
<circle cx="212.2" cy="91.9" r=".46"/>
<circle cx="212.2" cy="99.6" r=".46"/>
<circle cx="183.8" cy="91.9" r=".46"/>
<circle cx="201" cy="99.6" r=".46"/>
<circle cx="189.9" cy="91.9" r=".46"/>
<circle cx="201" cy="91.9" r=".46"/>
<circle cx="223.9" cy="99.6" r=".46"/>
<circle cx="223.9" cy="91.9" r=".46"/>
<circle cx="160.4" cy="122.9" r=".46"/>
<circle cx="160.4" cy="119.9" r=".46"/>
<circle cx="106.4" cy="126.7" r=".46"/>
<circle cx="119.3" cy="126.7" r=".46"/>
<circle cx="105.8" cy="99.6" r=".46"/>
<circle cx="126.4" cy="91.9" r=".46"/>
<circle cx="117.5" cy="91.9" r=".46"/>
<circle cx="82.7" cy="99.6" r=".46"/>
<circle cx="71.5" cy="91.9" r=".46"/>
<circle cx="71.5" cy="99.6" r=".46"/>
<circle cx="105.8" cy="91.9" r=".46"/>
<circle cx="94.4" cy="91.9" r=".46"/>
<circle cx="82.7" cy="91.9" r=".46"/>
<circle cx="94.4" cy="99.6" r=".46"/>
<circle cx="60.3" cy="99.6" r=".46"/>
<circle cx="60.3" cy="91.9" r=".46"/>
<circle cx="160.4" cy="114.3" r=".46"/>
<circle cx="160.4" cy="111.5" r=".46"/>
<circle cx="168.5" cy="96.3" r=".46"/>
<circle cx="168.5" cy="102.4" r=".46"/>
<circle cx="173.6" cy="111.3" r=".46"/>
<circle cx="160.4" cy="117.1" r=".46"/>
<circle cx="183.8" cy="102.4" r=".46"/>
<circle cx="168.5" cy="91.9" r=".46"/>
</g>
<g font-size="2.1" fill="#840000">
<text x="178" y="184.3">Sheet:</text>
<text x="198.1" y="184.3">Converter</text>
<text x="210.7" y="184.3">2/</text>
<text x="185.6" y="187">TPS568215RNNR_2_sch.kicad_sch</text>
<text x="178" y="197.2">KiCad</text>
<text x="178" y="194.4">Size:</text>
<text x="195.6" y="197.2">kicad</text>
<text x="263" y="194.4">Rev:</text>
</g>
<g font-size="1.8" fill="#008484">
<text x="162.1" y="89.5">0.1uF</text>
<text x="163.1" y="87">C25</text>
<text x="149.3" y="93.1">BOOT</text>
<text x="63.9" y="96.2">C17</text>
<text x="63.9" y="98.8">0.1uF</text>
<text x="75.1" y="96.2">C18</text>
<text x="75.1" y="98.8">0.1uF</text>
<text x="86.2" y="96.2">C19</text>
<text x="97.9" y="96.2">C20</text>
<text x="109.3" y="96.2">C21</text>
<text x="121" y="96.2">C22</text>
<text x="151.4" y="97.4">SW</text>
<text x="151.4" y="100.4">SW</text>
<text x="193.4" y="96.5">C27</text>
<text x="205.1" y="96.2">C28</text>
<text x="215.3" y="96.2">C29</text>
<text x="228" y="96.2">C30</text>
<text x="58.7" y="106.8">GND</text>
<text x="106.8" y="106.5">GND</text>
<text x="133.2" y="104.7">SS</text>
<text x="222.3" y="107.3">GND</text>
<text x="116.9" y="110.8">C23</text>
<text x="149.3" y="109.8">PGND</text>
<text x="149.3" y="112.6">PGND</text>
<text x="99.3" y="117.7">10.0k</text>
<text x="133.2" y="115.4">PGOOD</text>
<text x="149.3" y="115.4">PGND</text>
<text x="149.3" y="118.2">PGND</text>
<text x="178.4" y="118.2">C26</text>
<text x="133.2" y="121.5">MODE</text>
<text x="149.3" y="124">PGND</text>
<text x="149.3" y="121">PGND</text>
<text x="165.2" y="126">GND</text>
<text x="175.4" y="126">10.0k</text>
<text x="122.6" y="131">C24</text>
<text x="133.2" y="127.9">VREG5</text>
<text x="138.7" y="131.4">TPS568215RNNR</text>
<text x="149.3" y="127.9">AGND</text>
<text x="91.8" y="132.4">GND</text>
<text x="158.8" y="132.7">GND</text>
<text x="172" y="134.5">GND</text>
<text x="117.7" y="141.8">GND</text>
</g>
<text font-size="1.8" fill="#848400" x="225.4" y="86.7">VOUT2</text>
<g font-size="1.8" fill="#840000">
<text x="130.4" y="94.5">11</text>
<text x="130.9" y="91.7">2</text>
<text x="154.8" y="91.7">1</text>
<text x="154.8" y="96">6</text>
<text x="154.8" y="99.1">7</text>
<text x="130.4" y="103.4">14</text>
<text x="154.3" y="102.1">13</text>
<text x="130.4" y="109">15</text>
<text x="154.8" y="108.5">3</text>
<text x="154.8" y="111.3">4</text>
<text x="130.4" y="114">16</text>
<text x="154.8" y="114">5</text>
<text x="154.8" y="116.8">8</text>
<text x="154.8" y="119.6">9</text>
<text x="130.4" y="120.1">18</text>
<text x="154.3" y="122.7">10</text>
<text x="130.4" y="126.5">17</text>
<text x="154.3" y="126.5">12</text>
<text x="10.5" y="136.1">C</text>
<text x="285.5" y="136.1">C</text>
</g>
<g font-size="1.8">
<text x="94.9" y="114">V5</text>
<text x="119.3" y="124.5">V5</text>
</g>
<g font-size=".9" fill="#0000c2">
<text x="206.4" y="77.3">Vout</text>
<text x="209.1" y="77.3">= 3.3V</text>
<text x="212.8" y="77.3">(RLC Adjusted)</text>
<text x="101.2" y="136">MODE: DCM, 8A,</text>
<text x="109.3" y="136">1200kHz</text>
</g>
</svg>
